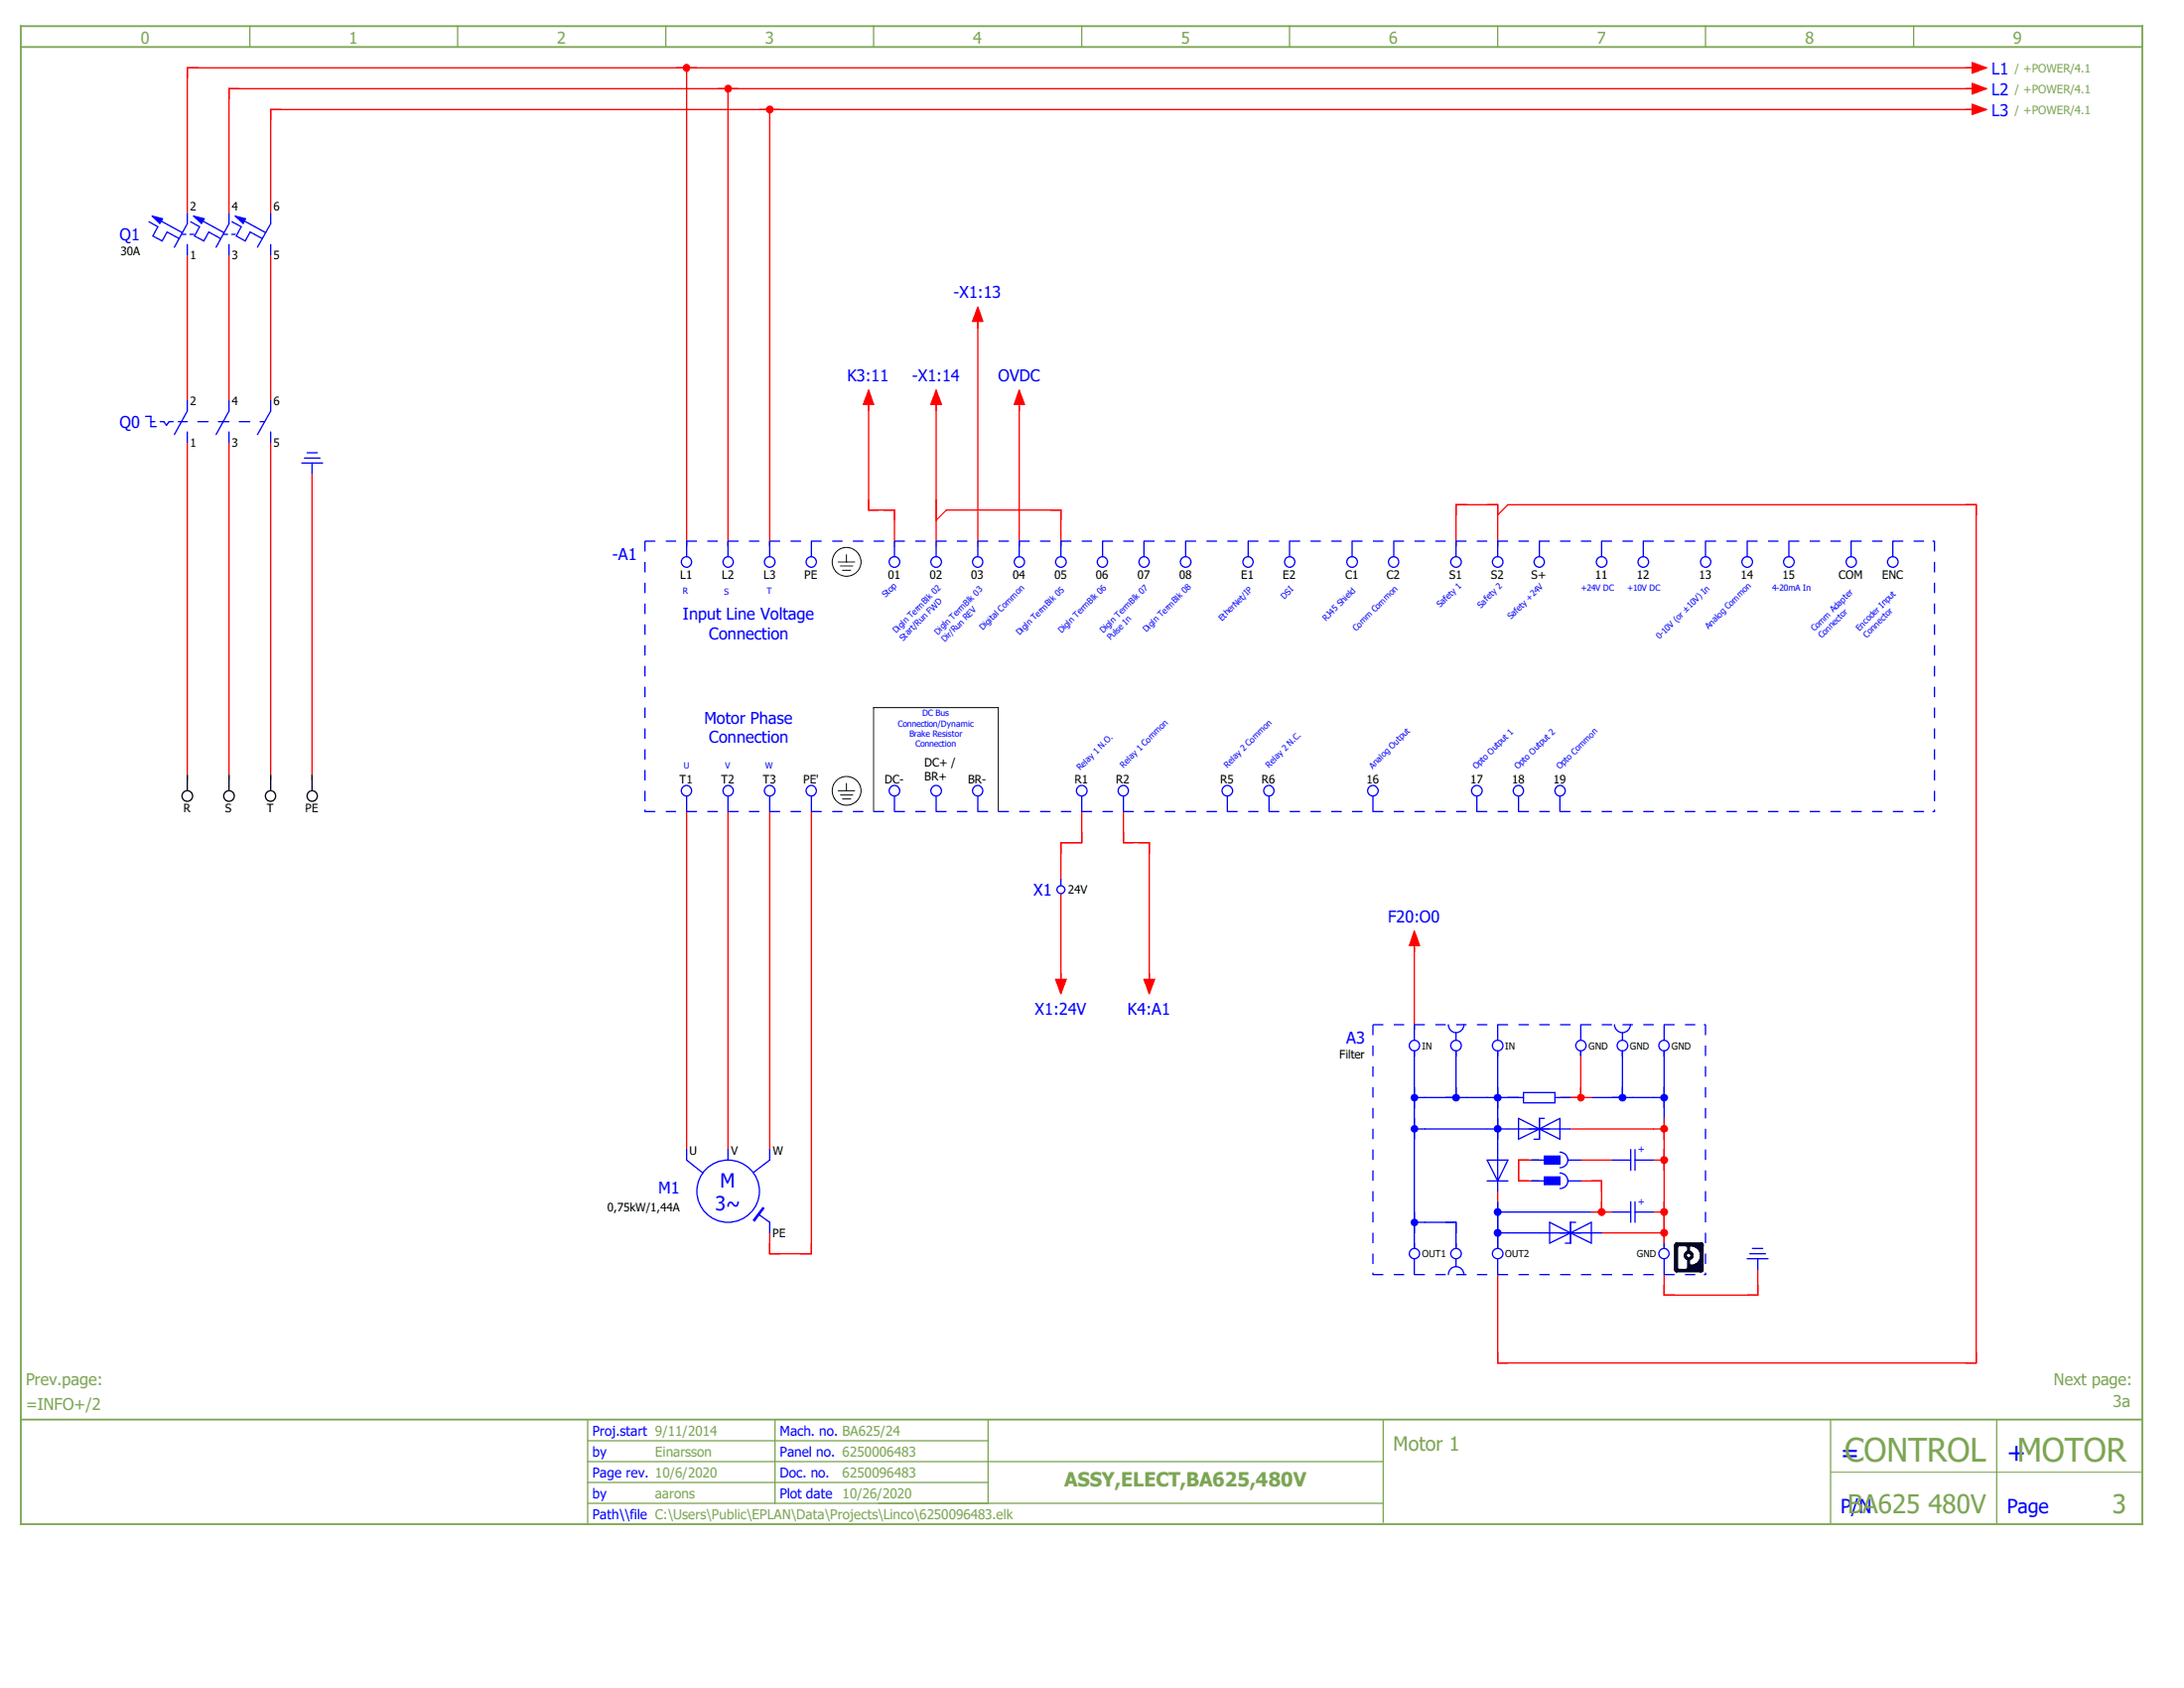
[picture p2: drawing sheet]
<svg xmlns="http://www.w3.org/2000/svg" width="279mm" height="216mm" viewBox="0 0 279 216" stroke-linecap="round" stroke-linejoin="round" font-family="sans-serif">
<path d="M197.7 0l-197.7 197.6M0 169.2l40.1 28.4M0 197.5v.1" fill="none" stroke="#fff" stroke-width=".13"/>
<path d="M2.7 3.3h271.4v191.6h-271.4zM2.7 6h271.4M2.8 181.6h271.1" fill="none" stroke="#7ca552" stroke-width=".23"/>
<g fill="none" stroke="#7ca552" stroke-width=".17">
<path d="M32 3.3v2.7M58.5 3.3v2.7M85.2 3.3v2.7M111.8 3.3v2.7M138.4 3.3v2.7M165 3.3v2.7M191.6 3.3v2.7M218.2 3.3v2.7M244.8 3.3v2.7M75.2 192.3h101.8M75.2 186.9h101.8M75.2 184.3h51.2"/>
<path d="M75.2 189.6h51.2M75.2 181.7v13.2M99.1 181.7v10.6M126.4 181.7v10.6M177 181.7v13M234.2 181.7v13.1M255.4 181.7v13.1"/>
</g>
<path d="M234.2 188.3h39.8" fill="none" stroke="#7ca552" stroke-width=".13"/>
<g fill="none" stroke="#f00" stroke-width=".17">
<path d="M87.8 8.7v61.2M93.1 12.7v57.2M98.5 15.3v54.6M252.8 8.7h-228.8v18.6M252.8 11.3h-223.5v16M252.8 14h-218.2v13.3M24 32.6v18.7M29.3 32.6v18.7M34.6 32.6v18.7M24 56.6v43.2M29.3 56.6v43.2M34.6 56.6v43.2"/>
<path d="M111.1 51.9v13.3h3.3v4.7M119.8 51.9v18M125.1 41.3v28.6M130.4 51.9v18M39.9 60.6v39.2M121.1 65.2h14.6v4.7M186.3 69.9v-5.3h5.3v5.3M192.9 64.6h59.9v109.7h-61.2v-11.3M87.8 103.8v43.2M93.1 103.8v43.2M98.5 103.8v43.2M103.8 103.8v56.6h-5.3v-2.7"/>
<path d="M135.7 114.3v11.5M138.4 103.8v4h-2.7v4.6M143.7 103.8v4h3.3v18M180.9 121.1v10.6M202.2 134.4v6h-2.6M191.6 152.4v2.6M196.9 148.4h-2.6v2.6h2.6M200.9 144.4h10.6M202.2 148.4h4M202.2 151h2.7v4M204.9 157.7h6.6M212.9 144.4v15.3"/>
<path d="M224.9 162.3v3.4h-12v-2.7"/>
</g>
<g fill="none" stroke="#00f" stroke-width=".17">
<path d="M180.9 134.4v25.3M186.3 134.4v6h-4M191.6 134.4v12.6M207.6 134.4v6h-4M212.9 134.4v10M182.3 156.3h4v3.4M182.3 144.4h7.9M187.6 140.4h2.6M191.6 155v4.7M192.9 140.4h1.4M192.9 157.7h4M192.9 155h12"/>
<path d="M208.9 140.4h2.6"/>
</g>
<path d="M87.6 8.2a.48 .48 0 0 1 .7 .5h-.5h.5a.5 .5 0 0 1-.7 .4 .5 .5 0 0 1 0-.9z" fill-rule="evenodd" fill="#f00"/>
<path d="M91.8 11.3h2.7M93.1 11.3v1.4" fill="none" stroke="#f00" stroke-width=".17"/>
<path d="M92.9 10.9a.49 .49 0 0 1 .7 .4h-.5h.5a.5 .5 0 0 1-.7 .5 .5 .5 0 0 1 0-.9z" fill-rule="evenodd" fill="#f00"/>
<path d="M97.2 14h2.6M98.5 14v1.3" fill="none" stroke="#f00" stroke-width=".17"/>
<path d="M98 13.7a.51 .51 0 0 1 .6-.2 .51 .51 0 0 1 .4 .5h-.5h.5a.51 .51 0 0 1-.7 .5 .51 .51 0 0 1-.3-.8z" fill-rule="evenodd" fill="#f00"/>
<path d="M98.5 159v1.4h1.3M103.8 159v1.4h-1.4" fill="none" stroke="#f00" stroke-width=".17"/>
<path d="M180.9 155v2.7M180.9 156.3h1.4" fill="none" stroke="#00f" stroke-width=".17"/>
<path d="M180.5 156.1a.49 .49 0 0 1 .6-.2 .49 .49 0 0 1 .3 .4h-.5h.5a.49 .49 0 0 1-.6 .5 .49 .49 0 0 1-.3-.7z" fill-rule="evenodd" fill="#00f"/>
<path d="M180.9 139.1v2.6M180.9 140.4h1.4M185 156.3h1.3v1.4" fill="none" stroke="#00f" stroke-width=".17"/>
<path d="M180.5 140.1a.49 .49 0 0 1 .6-.2 .49 .49 0 0 1 .3 .5h-.5h.5a.49 .49 0 0 1-.6 .5 .49 .49 0 0 1-.3-.8z" fill-rule="evenodd" fill="#00f"/>
<path d="M186.3 139.1v1.3M185 140.4h2.6" fill="none" stroke="#00f" stroke-width=".17"/>
<path d="M185.8 140.1a.51 .51 0 0 1 .6-.2 .51 .51 0 0 1 .4 .5h-.5h.5a.5 .5 0 0 1-.6 .5 .5 .5 0 0 1-.4-.8z" fill-rule="evenodd" fill="#00f"/>
<path d="M207.6 139.1v1.3M206.2 140.4h2.7" fill="none" stroke="#00f" stroke-width=".17"/>
<path d="M207.1 140.1a.51 .51 0 0 1 .6-.2 .51 .51 0 0 1 .4 .5h-.5h.5a.5 .5 0 0 1-.7 .5 .5 .5 0 0 1-.3-.8z" fill-rule="evenodd" fill="#00f"/>
<path d="M202.2 139.1v1.3M200.9 140.4h2.7" fill="none" stroke="#f00" stroke-width=".17"/>
<path d="M201.8 140.1a.49 .49 0 0 1 .6-.2 .49 .49 0 0 1 .3 .5h-.5h.5a.49 .49 0 0 1-.6 .5 .49 .49 0 0 1-.3-.8z" fill-rule="evenodd" fill="#f00"/>
<path d="M212.9 139.1v2.6M211.5 140.4h1.4" fill="none" stroke="#00f" stroke-width=".17"/>
<path d="M212.5 140.1a.52 .52 0 0 1 .5-.2 .52 .52 0 0 1 .4 .5h-.5h.5a.5 .5 0 0 1-.6 .5 .5 .5 0 0 1-.3-.8z" fill-rule="evenodd" fill="#00f"/>
<path d="M191.6 139.1v2.6M190.2 140.4h2.7" fill="none" stroke="#00f" stroke-width=".17"/>
<path d="M191.2 140.1a.52 .52 0 0 1 .5-.2 .52 .52 0 0 1 .4 .5h-.5h.5a.5 .5 0 0 1-.6 .5 .5 .5 0 0 1-.3-.8z" fill-rule="evenodd" fill="#00f"/>
<path d="M211.5 157.7h1.4M212.9 156.3v2.7" fill="none" stroke="#f00" stroke-width=".17"/>
<path d="M212.5 157.4a.51 .51 0 0 1 .5-.2 .51 .51 0 0 1 .4 .5h-.5h.5a.51 .51 0 0 1-.6 .5 .51 .51 0 0 1-.3-.8z" fill-rule="evenodd" fill="#f00"/>
<path d="M191.6 156.3v2.7M191.6 157.7h1.3" fill="none" stroke="#00f" stroke-width=".17"/>
<path d="M191.2 157.4a.51 .51 0 0 1 .5-.2 .51 .51 0 0 1 .4 .5h-.5h.5a.51 .51 0 0 1-.6 .5 .51 .51 0 0 1-.3-.8z" fill-rule="evenodd" fill="#00f"/>
<path d="M180.9 143v2.7M180.9 144.4h1.4" fill="none" stroke="#00f" stroke-width=".17"/>
<path d="M180.7 144a.49 .49 0 0 1 .7 .4h-.5h.5a.49 .49 0 0 1-.7 .4 .49 .49 0 0 1 0-.8z" fill-rule="evenodd" fill="#00f"/>
<path d="M211.5 144.4h1.4M212.9 143v2.7" fill="none" stroke="#f00" stroke-width=".17"/>
<path d="M212.5 144.1a.51 .51 0 0 1 .5-.2 .51 .51 0 0 1 .4 .5h-.5h.5a.5 .5 0 0 1-.6 .4 .5 .5 0 0 1-.3-.7z" fill-rule="evenodd" fill="#f00"/>
<path d="M190.2 144.4h2.7M191.6 143v2.7" fill="none" stroke="#00f" stroke-width=".17"/>
<path d="M191.2 144.1a.51 .51 0 0 1 .5-.2 .51 .51 0 0 1 .4 .5h-.5h.5a.5 .5 0 0 1-.6 .4 .5 .5 0 0 1-.3-.7z" fill-rule="evenodd" fill="#00f"/>
<path d="M211.5 148.4h1.4M212.9 147v2.7" fill="none" stroke="#f00" stroke-width=".17"/>
<path d="M212.5 148.1a.51 .51 0 0 1 .5-.2 .51 .51 0 0 1 .4 .5h-.5h.5a.51 .51 0 0 1-.6 .5 .51 .51 0 0 1-.3-.8z" fill-rule="evenodd" fill="#f00"/>
<path d="M211.5 155h1.4M212.9 153.7v2.6" fill="none" stroke="#f00" stroke-width=".17"/>
<path d="M212.5 154.8a.51 .51 0 0 1 .5-.3 .51 .51 0 0 1 .4 .5h-.5h.5a.51 .51 0 0 1-.6 .5 .51 .51 0 0 1-.3-.7z" fill-rule="evenodd" fill="#f00"/>
<path d="M191.6 153.7v2.6M191.6 155h1.3" fill="none" stroke="#00f" stroke-width=".17"/>
<path d="M191.2 154.8a.51 .51 0 0 1 .5-.3 .51 .51 0 0 1 .4 .5h-.5h.5a.51 .51 0 0 1-.6 .5 .51 .51 0 0 1-.3-.7z" fill-rule="evenodd" fill="#00f"/>
<path d="M195.6 148.4h-1.3v2.6h1.3M203.6 151h1.3v1.4M203.6 155h2.6M204.9 153.7v1.3" fill="none" stroke="#f00" stroke-width=".17"/>
<path d="M204.5 154.8a.51 .51 0 0 1 .5-.3 .51 .51 0 0 1 .4 .5h-.5h.5a.51 .51 0 0 1-.6 .5 .51 .51 0 0 1-.3-.7z" fill-rule="evenodd" fill="#f00"/>
<g fill="none" stroke="#00f" stroke-width=".17">
<path d="M180.9 131.1v2M180.9 134.4v.7M185.3 131.1a1 1 0 0 0 1 1 1 1 0 0 0 1-1M186.3 132.1v1M186.3 134.4v.7M191.6 131.1v2M191.6 134.4v.7M202.2 131.1v2M202.2 134.4v.7M180.9 159v.7M186.3 159v.7M191.6 159v.7"/>
<path d="M212.9 159v.7M180.9 161v2M185.3 163a1 1 0 0 1 1-1 1 1 0 0 1 1 1M186.3 161v1M191.6 161v2M212.9 161v2"/>
<circle cx="180.9" cy="133.7" r=".67"/>
<circle cx="186.3" cy="133.7" r=".67"/>
<circle cx="191.6" cy="133.7" r=".68"/>
<circle cx="202.2" cy="133.7" r=".67"/>
<circle cx="181" cy="160.3" r=".66"/>
<circle cx="186.3" cy="160.3" r=".66"/>
<circle cx="191.6" cy="160.3" r=".67"/>
<circle cx="212.9" cy="160.3" r=".65"/>
</g>
<path d="M175.6 163h42.6" fill="none" stroke="#00f" stroke-width=".17" stroke-dasharray="1.3 1.3" stroke-linecap="butt"/>
<path d="M218 162.9l.3 .1-.3 .1z" fill="#00f"/>
<path d="M218.2 131.1v31.9" fill="none" stroke="#00f" stroke-width=".17" stroke-dasharray="1.3 1.3" stroke-linecap="butt"/>
<path d="M218.1 162.8h.2l-.1 .3z" fill="#00f"/>
<path d="M175.6 131.1h42.6" fill="none" stroke="#00f" stroke-width=".17" stroke-dasharray="1.3 1.3" stroke-linecap="butt"/>
<path d="M218 131l.3 .1h-.3z" fill="#00f"/>
<path d="M175.6 131.1v31.9" fill="none" stroke="#00f" stroke-width=".17" stroke-dasharray="1.3 1.3" stroke-linecap="butt"/>
<path d="M175.6 162.8h.1l-.1 .3z" fill="#00f"/>
<g fill="none" stroke="#00f" stroke-width=".17">
<path d="M194.9 139.7h4v1.4h-4zM206.5 131.1a1.02 1.02 0 0 0 1.1 1 1.02 1.02 0 0 0 1-1M207.6 132.1v1M207.6 134.4v.7M212.9 131.1v2M212.9 134.4v.7M190.2 148.4h2.7l-1.3 2.6zM190.2 151h2.7M191.6 147v5.4M192.9 140.4h2M192.9 144.4h8M194.3 143l2.6 1.4-2.6 1.3z"/>
<path d="M196.9 157.7h8M196.9 144.4l2.7-1.4v2.7zM197.6 143h-.7v2.7h-.6M197.6 147.9h2v1h-2zM198.2 156.3l2.7 1.4-2.7 1.3zM198.9 140.4h2M200.9 157.7l2.7-1.4v2.7zM201.6 156.3h-.7v2.7h-.7M206.2 148.4h2.4M206.2 155h2.4M208.6 147v2.7M208.6 153.7v2.6"/>
<path d="M209.2 148.4h2.3M209.2 155h2.3M209.2 147v2.7M209.2 153.7v2.6"/>
<circle cx="207.6" cy="133.7" r=".68"/>
<circle cx="212.9" cy="133.7" r=".66"/>
</g>
<path d="M197.6 147.9h2v1h-2z" fill-rule="evenodd" fill="#00f"/>
<path d="M195.9 148.4h1.7M197.6 150.5h2v1h-2zM199.6 147.4a1 1 0 0 1 1 1 1 1 0 0 1-1 1M200.6 148.4h1.6" fill="none" stroke="#00f" stroke-width=".17"/>
<path d="M197.6 150.5h2v1h-2z" fill-rule="evenodd" fill="#00f"/>
<path d="M195.9 151h1.7M199.6 150a1 1 0 0 1 1 1 1 1 0 0 1-1 1M200.6 151h1.6" fill="none" stroke="#00f" stroke-width=".17"/>
<g fill="none" stroke="#000" stroke-width=".13">
<path d="M107.2 71.9h2.1M107.5 72.4h1.6M107.8 72.9h1M108.3 71v.9M107.2 101.1h2.1M107.5 101.7h1.6M107.8 102.2h1M108.3 100.2v.9M111.8 103.8v-13.3h15.9v13.3M214.2 159.3v3M214.5 159l-.3 .3M214.5 159l-.3 .4v-.2l.3-.2h3.3v.1"/>
<path d="M214.8 159.3l-.2 .2v2.8l.2 .1-.6-.1M215.7 159.3l.2 .3v.4a.57 .57 0 0 0-.4 .6 .57 .57 0 0 0 .4 .5M216.3 159.3l-.1 .1v.6l.3 .2 .1 .6-.2 .2-.2 .1M216.4 159.3a1.23 1.23 0 0 1 1.2 1.3M217.6 159.3v3.4M217.6 159l.3 .3h-3.7M217.8 159.1h.1M217.8 159.1l.1 3.4-.3 .2M217.9 159.2h.1M214.2 162.3l.3 .4M214.2 162.3h3.4M214.5 162.7h3.2l.1-.1 .1-.2-.3 .3"/>
<path d="M214.5 162.7l-.2-.1-.1-.3 .3 .4M215.9 160.9h.3M216.2 161.1h.1M217.6 160.7v1.7l-1.9-.1 .2-.2v-1.3l-.2-.1v-.2l.2-.2h.3l.1 .2v.2l-.1 .2M217.6 160.7a1.09 1.09 0 0 1-1.4 1v-.8"/>
<circle cx="108.3" cy="71.9" r="1.85"/>
<circle cx="108.3" cy="101.2" r="1.85"/>
</g>
<path d="M214.2 159.3h.6l-.2 .2v2.8l.2 .1-.6-.1zM214.3 159.1l.2-.1-.3 .4zM215.7 159.3h.6l-.1 .1v.6l.3 .2 .1 .6-.2 .2-.2 .1v-.2a.3 .3 0 0 0 .1-.3 .3 .3 0 0 0-.1-.3h-.3l-.1 .1-.1 .3 .2 .1v.3h-.1a.59 .59 0 0 1-.1-1l.2-.1v-.4zM217.6 159h.2l.1 .3zM214.2 162.3l.3 .4-.2-.1zM215.9 160.9h.3v.8a1.12 1.12 0 0 0 1.2-.5l.2-.5v1.7l-1.9-.1 .2-.2zM216.4 159.3h1.2v1.3l-.3-.8-.5-.3zM217.6 162.7l.3-.3-.1 .2z" fill="#000"/>
<path d="M217.7 159.3v3.4M214.2 162.5h3.4" fill="none" stroke="#000" stroke-width=".34"/>
<path d="M214.2 159.2h3.7" fill="none" stroke="#000" stroke-width=".38"/>
<path d="M35.9 14h-1.3v1.3M212.9 164.3v1.4h1.3M224.9 164.3v1.4h-1.4" fill="none" stroke="#f00" stroke-width=".17"/>
<path d="M82.5 103.8h165" fill="none" stroke="#00f" stroke-width=".17" stroke-dasharray="1.3 1.3" stroke-linecap="butt"/>
<path d="M247.2 103.7l.4 .1-.4 .1z" fill="#00f"/>
<path d="M247.5 69.2v34.6" fill="none" stroke="#00f" stroke-width=".17" stroke-dasharray="1.3 1.3" stroke-linecap="butt"/>
<path d="M247.4 103.5h.2l-.1 .4z" fill="#00f"/>
<path d="M82.5 69.2h165" fill="none" stroke="#00f" stroke-width=".17" stroke-dasharray="1.3 1.3" stroke-linecap="butt"/>
<path d="M247.2 69.1l.4 .1-.4 .1z" fill="#00f"/>
<path d="M82.5 69.2v34.6" fill="none" stroke="#00f" stroke-width=".17" stroke-dasharray="1.3 1.3" stroke-linecap="butt"/>
<path d="M82.4 103.5h.2l-.1 .4z" fill="#00f"/>
<g fill="none" stroke="#00f" stroke-width=".17">
<path d="M87.8 69.2v2M93.1 69.2v2M98.5 69.2v2M103.8 69.2v2M114.4 69.2v2M119.8 69.2v2M125.1 69.2v2M130.4 69.2v2M135.7 69.2v2M141.1 69.2v2M146.3 69.2v2M151.7 69.2v2"/>
<path d="M159.7 69.2v2M165 69.2v2M173 69.2v2M178.3 69.2v2M186.3 69.2v2M191.6 69.2v2M196.9 69.2v2M204.9 69.2v2M210.2 69.2v2M218.2 69.2v2M223.5 69.2v2M228.9 69.2v2"/>
<path d="M236.8 69.2v2M242.1 69.2v2M87.8 101.8v2M93.1 101.8v2M98.5 101.8v2M103.8 101.8v2M114.4 101.8v2M119.8 101.8v2M125.1 101.8v2M138.4 101.8v2M143.7 101.8v2M157 101.8v2"/>
<path d="M162.3 101.8v2M175.6 101.8v2M188.9 101.8v2M194.3 101.8v2M199.6 101.8v2M87.8 148.4l2.1 1.6M93.1 147v1.4M97.6 154.5l.1 .1-1.2 1.6-.1-.2zM98.5 147v1.4M98.5 156.3v1.4"/>
<circle cx="87.8" cy="71.9" r=".66"/>
<circle cx="93.1" cy="71.9" r=".66"/>
<circle cx="98.5" cy="71.9" r=".68"/>
<circle cx="103.8" cy="71.9" r=".66"/>
<circle cx="114.4" cy="71.9" r=".68"/>
<circle cx="119.8" cy="71.9" r=".68"/>
<circle cx="125.1" cy="71.9" r=".66"/>
<circle cx="130.4" cy="71.9" r=".66"/>
<circle cx="135.7" cy="71.9" r=".68"/>
<circle cx="141" cy="71.9" r=".66"/>
<circle cx="146.4" cy="71.9" r=".66"/>
<circle cx="151.7" cy="71.9" r=".68"/>
<circle cx="159.7" cy="71.9" r=".66"/>
<circle cx="165" cy="71.9" r=".66"/>
<circle cx="173" cy="71.9" r=".68"/>
<circle cx="178.3" cy="71.9" r=".66"/>
<circle cx="186.3" cy="71.9" r=".67"/>
<circle cx="191.6" cy="71.9" r=".68"/>
<circle cx="196.9" cy="71.9" r=".66"/>
<circle cx="204.9" cy="71.9" r=".68"/>
<circle cx="210.2" cy="71.9" r=".68"/>
<circle cx="218.2" cy="71.9" r=".66"/>
<circle cx="223.5" cy="71.9" r=".68"/>
<circle cx="228.9" cy="71.9" r=".68"/>
<circle cx="236.8" cy="71.9" r=".66"/>
<circle cx="242.1" cy="71.9" r=".68"/>
<circle cx="87.8" cy="101.1" r=".66"/>
<circle cx="93.1" cy="101.1" r=".67"/>
<circle cx="98.5" cy="101.1" r=".68"/>
<circle cx="103.8" cy="101.1" r=".66"/>
<circle cx="114.4" cy="101.1" r=".68"/>
<circle cx="119.8" cy="101.1" r=".68"/>
<circle cx="125.1" cy="101.1" r=".66"/>
<circle cx="138.4" cy="101.1" r=".68"/>
<circle cx="143.7" cy="101.1" r=".66"/>
<circle cx="157" cy="101.1" r=".68"/>
<circle cx="162.3" cy="101.1" r=".66"/>
<circle cx="175.6" cy="101.1" r=".68"/>
<circle cx="188.9" cy="101.1" r=".68"/>
<circle cx="194.2" cy="101.1" r=".66"/>
<circle cx="199.6" cy="101.1" r=".67"/>
<circle cx="93.2" cy="152.4" r="4"/>
</g>
<path d="M111.1 63.9v1.3h1.3M113.1 65.2h1.3v1.3M119.8 63.9v2.6l1.3-1.3M134.4 65.2h1.3v1.3M187.6 64.6h-1.3v1.3M190.2 64.6h1.4v1.3l1.3-1.3M251.5 64.6h1.3v1.3M138.4 106.5v1.3h-2.7v1.3M143.7 106.5v1.3h1.3M145.7 107.8h1.3v1.3M191.6 173v1.3h1.3M252.8 173v1.3h-1.3" fill="none" stroke="#f00" stroke-width=".17"/>
<path d="M97.6 154.5l.1 .1-1.2 1.6-.1-.2z" fill="#00f"/>
<g fill="none" stroke="#00f" stroke-width=".17">
<path d="M19.5 27.6l1.3 .4-.4 .6zM20.2 29l-.6 1.2M20.6 28.3l2.7 1.5M22.9 30.5l-1.5-.8-.7 1.1M24 31.3v1.3M24 28.6l-1.7 3M26.7 29.7l1.5 .8M29.3 28.6l-1.7 3M34.6 31.3v1.3M18.6 53.3h.7v1.3h.7M19.3 53.9h.5M20.5 53.9h.5l.3 .5 .3-.5h.5"/>
<path d="M22.8 53.9h1.2M24 51.3v1.3l-1.7 3M24 55.2v1.4M25.3 53.9h1.3M27.9 53.9h1.4M29.3 51.3v1.3l-1.7 3M29.3 55.2v1.4M30.6 53.9h1.4M33.3 53.9h.6M34.6 51.3v1.3l-1.7 3M34.6 55.2v1.4M38.6 59.2h2.7"/>
<path d="M38.9 58.6h2M39.3 57.9h1.3M39.9 59.2v1.4M87.8 147v1.4M97 155.3l1.5 1M98.5 148.4l-2.1 1.6"/>
</g>
<path d="M19.5 27.6l1.3 .4-.4 .6z" fill="#00f"/>
<path d="M19 28.4l1.2 .6M24.4 28.4l1.1 .6M26.7 29.7l-.6 1.1-1.2-.6M29.3 27.3v1.3M29.3 31.3v1.3M30.1 27.6l1.3 .4-.3 .6zM30.9 29l-.7 1.2M33.6 30.5l-1.6-.8-.6 1.1M34.6 27.3v1.3l-1.7 3" fill="none" stroke="#00f" stroke-width=".17"/>
<path d="M30.1 27.6l1.3 .4-.3 .6z" fill="#00f"/>
<path d="M19.6 30.2l1.1 .6M24 27.3v1.3M24.8 27.6l1.3 .4-.3 .6zM26 28.3l2.7 1.5M29.7 28.4l1.2 .6M30.2 30.2l1.2 .6" fill="none" stroke="#00f" stroke-width=".17"/>
<path d="M24.8 27.6l1.3 .4-.3 .6z" fill="#00f"/>
<g fill="none" stroke="#00f" stroke-width=".17">
<path d="M23.3 30h.5M24.3 30h.5M25.5 29l-.6 1.2M28.6 30h.5M29.6 30h.5M31.3 28.3l2.7 1.5M135.7 112.4v.9M224.2 159.7h1.3M223.5 161h2.7M223.9 160.4h1.9M224.9 161v1.3"/>
<circle cx="135.7" cy="113.8" r=".51"/>
</g>
<path d="M252.3 8l1.8 .7-1.8 .7z" fill="none" stroke="#f00" stroke-width=".17"/>
<path d="M252.3 8l1.8 .7-1.8 .7z" fill="#f00"/>
<path d="M251.5 8.7h.8M252.3 10.7l1.8 .6-1.8 .7z" fill="none" stroke="#f00" stroke-width=".17"/>
<path d="M252.3 10.7l1.8 .6-1.8 .7z" fill="#f00"/>
<path d="M251.5 11.3h.8M252.3 13.3l1.8 .7-1.8 .6z" fill="none" stroke="#f00" stroke-width=".17"/>
<path d="M252.3 13.3l1.8 .7-1.8 .6z" fill="#f00"/>
<path d="M251.5 14h.8M146.3 125.3h1.4l-.7 1.8z" fill="none" stroke="#f00" stroke-width=".17"/>
<path d="M146.3 125.3h1.4l-.7 1.8z" fill="#f00"/>
<path d="M135 125.3h1.4l-.7 1.8zM147 124.4v.9" fill="none" stroke="#f00" stroke-width=".17"/>
<path d="M135 125.3h1.4l-.7 1.8z" fill="#f00"/>
<path d="M119.8 49.9l.6 1.8h-1.3zM135.7 124.4v.9" fill="none" stroke="#f00" stroke-width=".17"/>
<path d="M119.8 49.9l.6 1.8h-1.3z" fill="#f00"/>
<path d="M111.1 49.9l.7 1.8h-1.4zM119.8 51.7v.9" fill="none" stroke="#f00" stroke-width=".17"/>
<path d="M111.1 49.9l.7 1.8h-1.4z" fill="#f00"/>
<path d="M111.1 51.7v.9M130.4 49.9l.7 1.8h-1.3z" fill="none" stroke="#f00" stroke-width=".17"/>
<path d="M130.4 49.9l.7 1.8h-1.3z" fill="#f00"/>
<path d="M130.4 51.7v.9M180.9 119.1l.7 1.8h-1.3z" fill="none" stroke="#f00" stroke-width=".17"/>
<path d="M180.9 119.1l.7 1.8h-1.3z" fill="#f00"/>
<path d="M125.1 39.3l.6 1.8h-1.3zM180.9 120.9v.9" fill="none" stroke="#f00" stroke-width=".17"/>
<path d="M125.1 39.3l.6 1.8h-1.3z" fill="#f00"/>
<path d="M125.1 41.1v.9" fill="none" stroke="#f00" stroke-width=".17"/>
<g fill="none" stroke="#000" stroke-width=".17">
<path d="M24 99.1v2M29.3 99.1v2M34.6 99.1v2M39.9 99.1v2"/>
<circle cx="24" cy="101.8" r=".68"/>
<circle cx="29.3" cy="101.8" r=".68"/>
<circle cx="34.6" cy="101.8" r=".66"/>
<circle cx="39.9" cy="101.8" r=".67"/>
</g>
<g font-size="4.1" fill="#7ba552">
<text x="236" y="186.9">CONTROL</text>
<text x="258.1" y="186.9">MOTOR</text>
</g>
<g font-size="3.3" fill="#00f">
<text x="235.5" y="186.9">=</text>
<text x="256.8" y="186.9">+</text>
</g>
<g font-size="3.3" fill="#7ba552">
<text x="236.4" y="193.6">BA625 480V</text>
<text x="270.3" y="193.6">3</text>
</g>
<g font-size="2.5" fill="#00f">
<text x="91.5" y="154.8">3~</text>
<text x="92.2" y="151.8">M</text>
<text x="235.5" y="193.6">P/N</text>
<text x="256.8" y="193.6">Page</text>
</g>
<g font-size="2.5" fill="#7ba552">
<text x="178.3" y="185.6">Motor 1</text>
<text x="136.2" y="190.1">ASSY,ELECT,BA625,480V</text>
</g>
<g font-size="2.1" fill="#7ba552">
<text x="18" y="5.5">0</text>
<text x="44.7" y="5.5">1</text>
<text x="71.2" y="5.5">2</text>
<text x="97.9" y="5.5">3</text>
<text x="124.5" y="5.5">4</text>
<text x="151.1" y="5.5">5</text>
<text x="177.7" y="5.5">6</text>
<text x="204.3" y="5.5">7</text>
<text x="230.9" y="5.5">8</text>
<text x="257.5" y="5.5">9</text>
<text x="3.3" y="177.2">Prev.page:</text>
<text x="262.8" y="177.2">Next page:</text>
<text x="3.3" y="180.3">=INFO+/2</text>
<text x="270.3" y="180">3a</text>
</g>
<g font-size="2.1" fill="#00f">
<text x="254.8" y="9.5">L1</text>
<text x="254.8" y="12.1">L2</text>
<text x="254.8" y="14.8">L3</text>
<text x="15.3" y="30.8">Q1</text>
<text x="122" y="38.1">-X1:13</text>
<text x="108.4" y="48.8">K3:11</text>
<text x="116.7" y="48.8">-X1:14</text>
<text x="127.7" y="48.8">OVDC</text>
<text x="15.3" y="54.7">Q0</text>
<text x="78.4" y="71.6">-A1</text>
<text x="87.4" y="79.2">Input Line Voltage</text>
<text x="90.7" y="81.7">Connection</text>
<text x="90.1" y="92.5">Motor Phase</text>
<text x="90.7" y="95">Connection</text>
<text x="132.2" y="114.6">X1</text>
<text x="177.6" y="118">F20:O0</text>
<text x="132.4" y="129.8">X1:24V</text>
<text x="144.3" y="129.8">K4:A1</text>
<text x="172.3" y="133.5">A3</text>
<text x="84.2" y="152.6">M1</text>
</g>
<g font-size="1.7" fill="#00f">
<text x="75.8" y="183.6">Proj.start 9/11/2014</text>
<text x="99.8" y="183.6">Mach. no. BA625/24</text>
<text x="75.8" y="188.9">Page rev. 10/6/2020</text>
<text x="75.8" y="186.3">by</text>
<text x="75.8" y="191.6">by</text>
<text x="99.8" y="186.4">Panel no. 6250006483</text>
<text x="99.8" y="189">Doc. no.</text>
<text x="99.8" y="191.6">Plot date</text>
<text x="75.8" y="194.3">Path\\file C:\Users\Public\EPLAN\Data\Projects\Linco\6250096483.elk</text>
</g>
<g font-size="1.7" fill="#7ba552">
<text x="83.8" y="186.3">Einarsson</text>
<text x="83.8" y="191.6">aarons</text>
<text x="107.8" y="189">6250096483</text>
<text x="107.8" y="191.6">10/26/2020</text>
</g>
<g font-size="1.5" fill="#7ba552">
<text x="257.8" y="9.2">/ +POWER/4.1</text>
<text x="257.8" y="11.9">/ +POWER/4.1</text>
<text x="257.8" y="14.6">/ +POWER/4.1</text>
</g>
<g font-size="1.5">
<text x="24.3" y="27">2</text>
<text x="29.7" y="27">4</text>
<text x="35" y="27">6</text>
<text x="15.5" y="32.7">30A</text>
<text x="24.3" y="33.1">1</text>
<text x="29.7" y="33.1">3</text>
<text x="35" y="33.1">5</text>
<text x="24.3" y="51.9">2</text>
<text x="29.7" y="51.9">4</text>
<text x="35" y="51.9">6</text>
<text x="24.3" y="57.1">1</text>
<text x="29.7" y="57.1">3</text>
<text x="35" y="57.1">5</text>
<text x="87" y="74">L1</text>
<text x="92.4" y="74">L2</text>
<text x="97.7" y="74">L3</text>
<text x="102.9" y="74">PE</text>
<text x="113.6" y="74">01</text>
<text x="119" y="74">02</text>
<text x="124.2" y="74">03</text>
<text x="129.6" y="74">04</text>
<text x="134.9" y="74">05</text>
<text x="140.2" y="74">06</text>
<text x="145.5" y="74">07</text>
<text x="150.9" y="74">08</text>
<text x="158.8" y="74">E1</text>
<text x="164.1" y="74">E2</text>
<text x="172.1" y="74">C1</text>
<text x="177.4" y="74">C2</text>
<text x="185.4" y="74">S1</text>
<text x="190.8" y="74">S2</text>
<text x="195.9" y="74">S+</text>
<text x="204.1" y="74">11</text>
<text x="209.4" y="74">12</text>
<text x="217.4" y="74">13</text>
<text x="222.7" y="74">14</text>
<text x="228" y="74">15</text>
<text x="235.2" y="74">COM</text>
<text x="240.8" y="74">ENC</text>
<text x="87" y="100.2">T1</text>
<text x="92.3" y="100.2">T2</text>
<text x="97.6" y="100.2">T3</text>
<text x="102.8" y="100.2">PE'</text>
<text x="113.2" y="100.2">DC-</text>
<text x="118.3" y="98">DC+ /</text>
<text x="118.3" y="99.8">BR+</text>
<text x="123.9" y="100.2">BR-</text>
<text x="137.5" y="100.2">R1</text>
<text x="142.8" y="100.2">R2</text>
<text x="156.1" y="100.2">R5</text>
<text x="161.4" y="100.2">R6</text>
<text x="174.8" y="100.2">16</text>
<text x="188.1" y="100.2">17</text>
<text x="193.5" y="100.2">18</text>
<text x="198.8" y="100.2">19</text>
<text x="23.5" y="103.9">R</text>
<text x="28.8" y="103.9">S</text>
<text x="34.2" y="103.9">T</text>
<text x="39.1" y="103.9">PE</text>
<text x="136.7" y="114.3">24V</text>
<text x="171.4" y="135.3">Filter</text>
<text x="88.2" y="147.7">U</text>
<text x="93.5" y="147.7">V</text>
<text x="98.8" y="147.7">W</text>
<text x="77.7" y="154.9">0,75kW/1,44A</text>
<text x="98.8" y="158.2">PE</text>
</g>
<g font-size="1.2">
<text x="181.9" y="134.2">IN</text>
<text x="192.6" y="134.2">IN</text>
<text x="203.2" y="134.2">GND</text>
<text x="208.5" y="134.2">GND</text>
<text x="213.9" y="134.2">GND</text>
<text x="181.9" y="160.8">OUT1</text>
<text x="192.6" y="160.8">OUT2</text>
<text x="209.4" y="160.8">GND</text>
</g>
<g font-size="1.2" fill="#00f">
<text x="210.4" y="147.5" transform="rotate(-90 210.4 147.5)">+</text>
<text x="210.4" y="154.1" transform="rotate(-90 210.4 154.1)">+</text>
</g>
<g font-size="1.1" fill="#00f">
<text x="87.4" y="76">R</text>
<text x="92.7" y="76.1">S</text>
<text x="98.1" y="75.9">T</text>
<text x="113.3" y="76.5" transform="rotate(-45 113.3 76.5)">Stop</text>
<text x="164.3" y="76.7" transform="rotate(-45 164.3 76.7)">DSI</text>
<text x="184.3" y="77.8" transform="rotate(-45 184.3 77.8)">Safety 1</text>
<text x="189.5" y="77.8" transform="rotate(-45 189.5 77.8)">Safety 2</text>
<text x="202.3" y="75.6">+24V DC</text>
<text x="208.2" y="75.6">+10V DC</text>
<text x="226.7" y="75.5">4-20mA In</text>
<text x="114.7" y="81.1" transform="rotate(-45 114.7 81.1)">Digln TermBlk 02</text>
<text x="115.6" y="82" transform="rotate(-45 115.6 82)">Start/Run FWD</text>
<text x="120" y="81.2" transform="rotate(-45 120 81.2)">Digln TermBlk 03</text>
<text x="120.9" y="82.2" transform="rotate(-45 120.9 82.2)">Dir/Run REV</text>
<text x="125.8" y="80.6" transform="rotate(-45 125.8 80.6)">Digital Common</text>
<text x="130.5" y="81.3" transform="rotate(-45 130.5 81.3)">Digln TermBlk 05</text>
<text x="135.8" y="81" transform="rotate(-45 135.8 81)">Digln TermBlk 06</text>
<text x="141.2" y="81" transform="rotate(-45 141.2 81)">Digln TermBlk 07</text>
<text x="142.1" y="82" transform="rotate(-45 142.1 82)">Pulse In</text>
<text x="146.7" y="80.9" transform="rotate(-45 146.7 80.9)">Digln TermBlk 08</text>
<text x="156.4" y="79.5" transform="rotate(-45 156.4 79.5)">EtherNet/IP</text>
<text x="169.7" y="79.5" transform="rotate(-45 169.7 79.5)">RJ45 Shield</text>
<text x="173.5" y="80.8" transform="rotate(-45 173.5 80.8)">Comm Common</text>
<text x="193.3" y="79.3" transform="rotate(-45 193.3 79.3)">Safety +24V</text>
<text x="212.3" y="81.8" transform="rotate(-45 212.3 81.8)">0-10V (or ±10V) In</text>
<text x="218.6" y="80.5" transform="rotate(-45 218.6 80.5)">Analog Common</text>
<text x="232.2" y="80.8" transform="rotate(-45 232.2 80.8)">Comm Adapter</text>
<text x="233.1" y="81.7" transform="rotate(-45 233.1 81.7)">Connector</text>
<text x="237.9" y="80.7" transform="rotate(-45 237.9 80.7)">Encoder Input</text>
<text x="238.8" y="81.6" transform="rotate(-45 238.8 81.6)">Connector</text>
<text x="114.9" y="92.9">Connection/Dynamic</text>
<text x="116.4" y="94.2">Brake Resistor</text>
<text x="117.1" y="95.5">Connection</text>
<text x="118" y="91.6">DC Bus</text>
<text x="87.5" y="98.3">U</text>
<text x="92.8" y="98.3">V</text>
<text x="97.9" y="98.3">W</text>
<text x="138.2" y="98.6" transform="rotate(-45 138.2 98.6)">Relay 1 N.O.</text>
<text x="143.8" y="98.3" transform="rotate(-45 143.8 98.3)">Relay 1 Common</text>
<text x="157.1" y="98.3" transform="rotate(-45 157.1 98.3)">Relay 2 Common</text>
<text x="162.4" y="98.3" transform="rotate(-45 162.4 98.3)">Relay 2 N.C.</text>
<text x="175.6" y="98.4" transform="rotate(-45 175.6 98.4)">Analog Output</text>
<text x="188.9" y="98.5" transform="rotate(-45 188.9 98.5)">Opto Output 1</text>
<text x="194.2" y="98.5" transform="rotate(-45 194.2 98.5)">Opto Output 2</text>
<text x="199.6" y="98.5" transform="rotate(-45 199.6 98.5)">Opto Common</text>
</g>
</svg>
